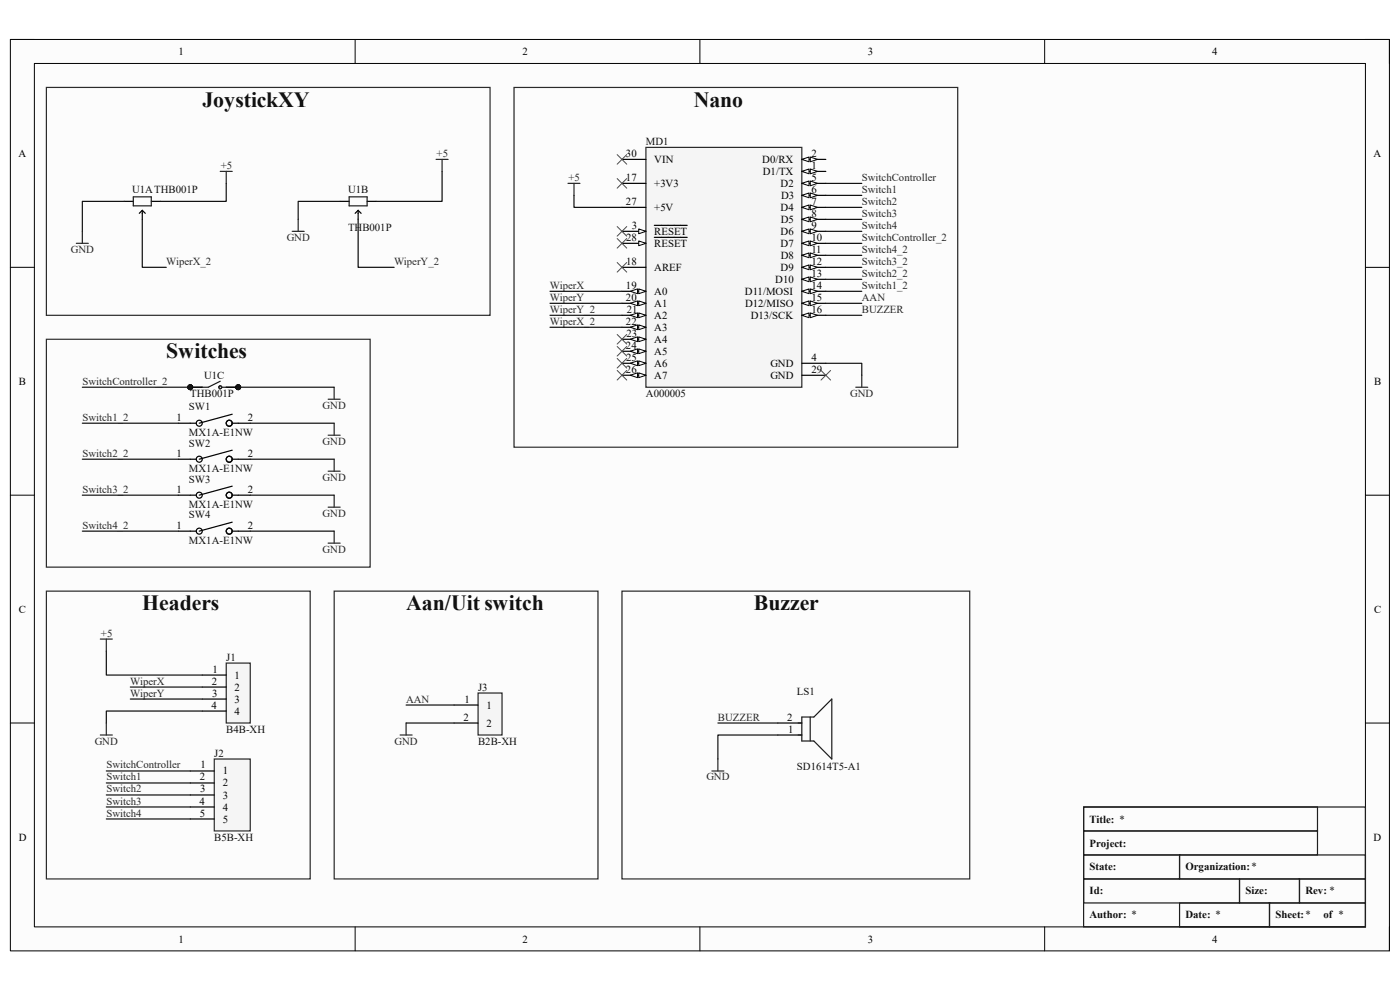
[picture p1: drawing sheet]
<svg xmlns="http://www.w3.org/2000/svg" width="297mm" height="210mm" viewBox="0 0 297 210" stroke-linecap="round" stroke-linejoin="round" font-family="sans-serif">
<path d="M2.2 8.4h292.6v193.3h-292.6z" fill-rule="evenodd" fill="#fcfcfc"/>
<path d="M2.2 8.4h292.6v193.3h-292.6z" fill="none" stroke="#000" stroke-width=".21"/>
<path d="M7.3 13.5h282.4v183.1h-282.4z" fill-rule="evenodd" fill="#fcfcfc"/>
<g fill="none" stroke="#000" stroke-width=".21">
<path d="M2.2 8.4h5.1M7.3 13.5h282.4v183.1h-282.4zM75.3 8.4v5.1M148.5 8.4v5.1M221.6 8.4v5.1M289.7 8.4h5.1v5.1M2.2 56.7h5.1M289.7 56.7h5.1M2.2 105h5.1M289.7 105.1h5.1M2.2 153.4h5.1M289.7 153.4h5.1"/>
<path d="M75.3 196.6v5.1M148.5 196.6v5.1M221.6 196.6v5.1M294.8 196.6v5.1"/>
</g>
<path d="M229.9 171.2h59.8v25.4h-59.8zM229.9 171.2h49.6v5.1h-49.6zM229.9 176.3h49.6v5.1h-49.6zM229.9 186.5h33.1v5h-33.1zM229.9 181.4h20.3v5.1h-20.3zM250.2 191.5h19.1v5.1h-19.1zM250.2 181.4h39.5v5.1h-39.5zM263 186.5h12.7v5h-12.7zM269.3 191.5h20.4v5.1h-20.4zM275.7 186.5h14v5h-14z" fill="none" stroke="#1c1c1c" stroke-width=".25"/>
<path d="M137 31.3h33.1v50.8h-33.1z" fill-rule="evenodd" fill="#f5f5f5"/>
<path d="M137 31.3h33.1v50.8h-33.1z" fill="none" stroke="#262626" stroke-width=".25"/>
<path d="M131.9 38.9h5.1M131.9 33.8h5.1M170.1 33.8h5.1" fill="none" stroke="#000" stroke-width=".25"/>
<path d="M170.1 33.8l1.5-.5v1z" fill="#fbfbfb"/>
<path d="M170.1 33.8l1.5-.5v1z" fill="none" stroke="#000" stroke-width=".21"/>
<path d="M171.9 33.3l1.5 .5-1.5 .5z" fill="#fbfbfb"/>
<path d="M171.9 33.3l1.5 .5-1.5 .5z" fill="none" stroke="#000" stroke-width=".21"/>
<path d="M170.1 36.4h5.1" fill="none" stroke="#000" stroke-width=".25"/>
<path d="M170.1 36.4l1.5-.5v1z" fill="#fbfbfb"/>
<path d="M170.1 36.4l1.5-.5v1z" fill="none" stroke="#000" stroke-width=".21"/>
<path d="M171.9 35.8l1.5 .6-1.5 .5z" fill="#fbfbfb"/>
<path d="M171.9 35.8l1.5 .6-1.5 .5z" fill="none" stroke="#000" stroke-width=".21"/>
<path d="M170.1 38.9h5.1" fill="none" stroke="#000" stroke-width=".25"/>
<path d="M170.1 38.9l1.5-.5v1z" fill="#fbfbfb"/>
<path d="M170.1 38.9l1.5-.5v1z" fill="none" stroke="#000" stroke-width=".21"/>
<path d="M171.9 38.4l1.5 .5-1.5 .5z" fill="#fbfbfb"/>
<path d="M171.9 38.4l1.5 .5-1.5 .5z" fill="none" stroke="#000" stroke-width=".21"/>
<path d="M170.1 41.4h5.1" fill="none" stroke="#000" stroke-width=".25"/>
<path d="M170.1 41.4l1.5-.5v1.1z" fill="#fbfbfb"/>
<path d="M170.1 41.4l1.5-.5v1.1z" fill="none" stroke="#000" stroke-width=".21"/>
<path d="M171.9 40.9l1.5 .5-1.5 .6z" fill="#fbfbfb"/>
<path d="M171.9 40.9l1.5 .5-1.5 .6z" fill="none" stroke="#000" stroke-width=".21"/>
<path d="M170.1 44h5.1" fill="none" stroke="#000" stroke-width=".25"/>
<path d="M170.1 44l1.5-.5v1z" fill="#fbfbfb"/>
<path d="M170.1 44l1.5-.5v1z" fill="none" stroke="#000" stroke-width=".21"/>
<path d="M171.9 43.5l1.5 .5-1.5 .5z" fill="#fbfbfb"/>
<path d="M171.9 43.5l1.5 .5-1.5 .5z" fill="none" stroke="#000" stroke-width=".21"/>
<path d="M170.1 46.5h5.1" fill="none" stroke="#000" stroke-width=".25"/>
<path d="M170.1 46.5l1.5-.5v1z" fill="#fbfbfb"/>
<path d="M170.1 46.5l1.5-.5v1z" fill="none" stroke="#000" stroke-width=".21"/>
<path d="M171.9 46l1.5 .5-1.5 .5z" fill="#fbfbfb"/>
<path d="M171.9 46l1.5 .5-1.5 .5z" fill="none" stroke="#000" stroke-width=".21"/>
<path d="M170.1 49.1h5.1" fill="none" stroke="#000" stroke-width=".25"/>
<path d="M170.1 49.1l1.5-.5v1z" fill="#fbfbfb"/>
<path d="M170.1 49.1l1.5-.5v1z" fill="none" stroke="#000" stroke-width=".21"/>
<path d="M171.9 48.6l1.5 .5-1.5 .5z" fill="#fbfbfb"/>
<path d="M171.9 48.6l1.5 .5-1.5 .5z" fill="none" stroke="#000" stroke-width=".21"/>
<path d="M170.1 51.6h5.1" fill="none" stroke="#000" stroke-width=".25"/>
<path d="M170.1 51.6l1.5-.5v1z" fill="#fbfbfb"/>
<path d="M170.1 51.6l1.5-.5v1z" fill="none" stroke="#000" stroke-width=".21"/>
<path d="M171.9 51.1l1.5 .5-1.5 .5z" fill="#fbfbfb"/>
<path d="M171.9 51.1l1.5 .5-1.5 .5z" fill="none" stroke="#000" stroke-width=".21"/>
<path d="M170.1 54.2h5.1" fill="none" stroke="#000" stroke-width=".25"/>
<path d="M170.1 54.2l1.5-.5v1z" fill="#fbfbfb"/>
<path d="M170.1 54.2l1.5-.5v1z" fill="none" stroke="#000" stroke-width=".21"/>
<path d="M171.9 53.7l1.5 .5-1.5 .5z" fill="#fbfbfb"/>
<path d="M171.9 53.7l1.5 .5-1.5 .5z" fill="none" stroke="#000" stroke-width=".21"/>
<path d="M170.1 56.7h5.1" fill="none" stroke="#000" stroke-width=".25"/>
<path d="M170.1 56.7l1.5-.5v1z" fill="#fbfbfb"/>
<path d="M170.1 56.7l1.5-.5v1z" fill="none" stroke="#000" stroke-width=".21"/>
<path d="M171.9 56.2l1.5 .5-1.5 .5z" fill="#fbfbfb"/>
<path d="M171.9 56.2l1.5 .5-1.5 .5z" fill="none" stroke="#000" stroke-width=".21"/>
<path d="M170.1 59.3h5.1" fill="none" stroke="#000" stroke-width=".25"/>
<path d="M170.1 59.3l1.5-.6v1.1z" fill="#fbfbfb"/>
<path d="M170.1 59.3l1.5-.6v1.1z" fill="none" stroke="#000" stroke-width=".21"/>
<path d="M171.9 58.7l1.5 .6-1.5 .5z" fill="#fbfbfb"/>
<path d="M171.9 58.7l1.5 .6-1.5 .5z" fill="none" stroke="#000" stroke-width=".21"/>
<path d="M170.1 61.8h5.1" fill="none" stroke="#000" stroke-width=".25"/>
<path d="M170.1 61.8l1.5-.5v1z" fill="#fbfbfb"/>
<path d="M170.1 61.8l1.5-.5v1z" fill="none" stroke="#000" stroke-width=".21"/>
<path d="M171.9 61.3l1.5 .5-1.5 .5z" fill="#fbfbfb"/>
<path d="M171.9 61.3l1.5 .5-1.5 .5z" fill="none" stroke="#000" stroke-width=".21"/>
<path d="M170.1 64.3h5.1" fill="none" stroke="#000" stroke-width=".25"/>
<path d="M170.1 64.3l1.5-.5v1z" fill="#fbfbfb"/>
<path d="M170.1 64.3l1.5-.5v1z" fill="none" stroke="#000" stroke-width=".21"/>
<path d="M171.9 63.8l1.5 .5-1.5 .6z" fill="#fbfbfb"/>
<path d="M171.9 63.8l1.5 .5-1.5 .6z" fill="none" stroke="#000" stroke-width=".21"/>
<path d="M170.1 66.9h5.1" fill="none" stroke="#000" stroke-width=".25"/>
<path d="M170.1 66.9l1.5-.5v1z" fill="#fbfbfb"/>
<path d="M170.1 66.9l1.5-.5v1z" fill="none" stroke="#000" stroke-width=".21"/>
<path d="M171.9 66.4l1.5 .5-1.5 .5z" fill="#fbfbfb"/>
<path d="M171.9 66.4l1.5 .5-1.5 .5z" fill="none" stroke="#000" stroke-width=".21"/>
<path d="M131.9 44h5.1M131.9 49.1h5.1M170.1 77.1h5.1M170.1 79.6h5.1" fill="none" stroke="#000" stroke-width=".25"/>
<path d="M135.5 48.6l1.5 .5-1.5 .5z" fill="#fbfbfb"/>
<path d="M135.5 48.6l1.5 .5-1.5 .5z" fill="none" stroke="#000" stroke-width=".21"/>
<path d="M131.9 51.6h5.1M138.8 47.8h7" fill="none" stroke="#000" stroke-width=".25"/>
<path d="M135.5 51.1l1.5 .5-1.5 .5z" fill="#fbfbfb"/>
<path d="M135.5 51.1l1.5 .5-1.5 .5z" fill="none" stroke="#000" stroke-width=".21"/>
<path d="M131.9 56.7h5.1M138.8 50.4h7M131.9 61.8h5.1" fill="none" stroke="#000" stroke-width=".25"/>
<path d="M135.5 61.3l1.5 .5-1.5 .5z" fill="#fbfbfb"/>
<path d="M135.5 61.3l1.5 .5-1.5 .5z" fill="none" stroke="#000" stroke-width=".21"/>
<path d="M133.7 61.8l1.6-.5v1z" fill="#fbfbfb"/>
<path d="M133.7 61.8l1.6-.5v1z" fill="none" stroke="#000" stroke-width=".21"/>
<path d="M131.9 64.3h5.1" fill="none" stroke="#000" stroke-width=".25"/>
<path d="M135.5 63.8l1.5 .5-1.5 .5z" fill="#fbfbfb"/>
<path d="M135.5 63.8l1.5 .5-1.5 .5z" fill="none" stroke="#000" stroke-width=".21"/>
<path d="M133.7 64.3l1.6-.5v1z" fill="#fbfbfb"/>
<path d="M133.7 64.3l1.6-.5v1z" fill="none" stroke="#000" stroke-width=".21"/>
<path d="M131.9 66.9h5.1" fill="none" stroke="#000" stroke-width=".25"/>
<path d="M135.5 66.4l1.5 .5-1.5 .5z" fill="#fbfbfb"/>
<path d="M135.5 66.4l1.5 .5-1.5 .5z" fill="none" stroke="#000" stroke-width=".21"/>
<path d="M133.7 66.9l1.6-.5v1z" fill="#fbfbfb"/>
<path d="M133.7 66.9l1.6-.5v1z" fill="none" stroke="#000" stroke-width=".21"/>
<path d="M131.9 69.4h5.1" fill="none" stroke="#000" stroke-width=".25"/>
<path d="M135.5 68.9l1.5 .5-1.5 .5z" fill="#fbfbfb"/>
<path d="M135.5 68.9l1.5 .5-1.5 .5z" fill="none" stroke="#000" stroke-width=".21"/>
<path d="M133.7 69.4l1.6-.5v1z" fill="#fbfbfb"/>
<path d="M133.7 69.4l1.6-.5v1z" fill="none" stroke="#000" stroke-width=".21"/>
<path d="M131.9 72h5.1" fill="none" stroke="#000" stroke-width=".25"/>
<path d="M135.5 71.5l1.5 .5-1.5 .5z" fill="#fbfbfb"/>
<path d="M135.5 71.5l1.5 .5-1.5 .5z" fill="none" stroke="#000" stroke-width=".21"/>
<path d="M133.7 72l1.6-.5v1z" fill="#fbfbfb"/>
<path d="M133.7 72l1.6-.5v1z" fill="none" stroke="#000" stroke-width=".21"/>
<path d="M131.9 74.5h5.1" fill="none" stroke="#000" stroke-width=".25"/>
<path d="M135.5 74l1.5 .5-1.5 .5z" fill="#fbfbfb"/>
<path d="M135.5 74l1.5 .5-1.5 .5z" fill="none" stroke="#000" stroke-width=".21"/>
<path d="M133.7 74.5l1.6-.5v1z" fill="#fbfbfb"/>
<path d="M133.7 74.5l1.6-.5v1z" fill="none" stroke="#000" stroke-width=".21"/>
<path d="M131.9 77.1h5.1" fill="none" stroke="#000" stroke-width=".25"/>
<path d="M135.5 76.6l1.5 .5-1.5 .5z" fill="#fbfbfb"/>
<path d="M135.5 76.6l1.5 .5-1.5 .5z" fill="none" stroke="#000" stroke-width=".21"/>
<path d="M133.7 77.1l1.6-.5v1z" fill="#fbfbfb"/>
<path d="M133.7 77.1l1.6-.5v1z" fill="none" stroke="#000" stroke-width=".21"/>
<path d="M131.9 79.6h5.1" fill="none" stroke="#000" stroke-width=".25"/>
<path d="M135.5 79.1l1.5 .5-1.5 .5z" fill="#fbfbfb"/>
<path d="M135.5 79.1l1.5 .5-1.5 .5z" fill="none" stroke="#000" stroke-width=".21"/>
<path d="M133.7 79.6l1.6-.5v1z" fill="#fbfbfb"/>
<path d="M133.7 79.6l1.6-.5v1z" fill="none" stroke="#000" stroke-width=".21"/>
<path d="M120.5 38.9h2.5M121.8 38.9v2.5M182.8 79.6v2.5M181.6 82.1h2.5" fill="none" stroke="#262626" stroke-width=".25"/>
<path d="M26.4 42.7h1.9M30.2 44.6v1.9M30.2 44.6l.6 .7M30.2 44.6l-.6 .7M32.1 42.7h1.9M72.2 42.7h1.9M76 44.6v1.9M76 44.6l.6 .7M76 44.6l-.7 .7M77.9 42.7h1.9" fill="none" stroke="#000" stroke-width=".25"/>
<path d="M28.3 41.8h3.8v1.9h-3.8zM74.1 41.8h3.8v1.9h-3.8z" fill="none" stroke="#1c1c1c" stroke-width=".25"/>
<circle cx="40.4" cy="82.1" r=".51" fill="#0e0e0e"/>
<circle cx="40.4" cy="82.1" r=".51" fill="none" stroke="#0e0e0e" stroke-width=".21"/>
<circle cx="40.4" cy="82.1" r=".51" fill="#0e0e0e"/>
<circle cx="40.4" cy="82.1" r=".51" fill="none" stroke="#0e0e0e" stroke-width=".21"/>
<circle cx="50.5" cy="82.1" r=".51" fill="#0e0e0e"/>
<circle cx="50.5" cy="82.1" r=".51" fill="none" stroke="#0e0e0e" stroke-width=".21"/>
<circle cx="50.5" cy="82.1" r=".51" fill="#0e0e0e"/>
<circle cx="50.5" cy="82.1" r=".51" fill="none" stroke="#0e0e0e" stroke-width=".21"/>
<path d="M40.4 82.1h2.5" fill="none" stroke="#000" stroke-width=".25"/>
<circle cx="40.4" cy="82.1" r=".51" fill="#0e0e0e"/>
<circle cx="40.4" cy="82.1" r=".51" fill="none" stroke="#0e0e0e" stroke-width=".21"/>
<path d="M40.4 82.1h2.5" fill="none" stroke="#000" stroke-width=".25"/>
<circle cx="40.4" cy="82.1" r=".51" fill="#0e0e0e"/>
<circle cx="40.4" cy="82.1" r=".51" fill="none" stroke="#0e0e0e" stroke-width=".21"/>
<path d="M48 82.1h2.5" fill="none" stroke="#000" stroke-width=".25"/>
<circle cx="50.5" cy="82.1" r=".51" fill="#0e0e0e"/>
<circle cx="50.5" cy="82.1" r=".51" fill="none" stroke="#0e0e0e" stroke-width=".21"/>
<path d="M48 82.1h2.5" fill="none" stroke="#000" stroke-width=".25"/>
<circle cx="50.5" cy="82.1" r=".51" fill="#0e0e0e"/>
<circle cx="50.5" cy="82.1" r=".51" fill="none" stroke="#0e0e0e" stroke-width=".21"/>
<g fill="none" stroke="#1c1c1c" stroke-width=".25">
<path d="M46.7 80.9l-2.5 1.2h-1.3M47.1 82.1h.9"/>
<circle cx="46.7" cy="82.1" r=".31"/>
<circle cx="46.7" cy="82.1" r=".3"/>
</g>
<path d="M9.8 18.5h94.2v48.4h-94.2zM9.8 72h68.7v48.3h-68.7zM69.6 84.7h2.6M69.6 92.3h2.6M69.6 100h2.6M70.9 82.1v2.6M70.9 89.8v2.5M70.9 97.4v2.6M69.6 107.6h2.6M69.6 115.2h2.6M70.9 105v2.6M70.9 112.7v2.5" fill="none" stroke="#262626" stroke-width=".25"/>
<path d="M45.5 161h7.6v15.3h-7.6z" fill-rule="evenodd" fill="#f5f5f5"/>
<path d="M45.5 161h7.6v15.3h-7.6z" fill="none" stroke="#262626" stroke-width=".25"/>
<path d="M40.4 163.6h5.1M40.4 166.1h5.1M40.4 168.6h5.1M40.4 171.2h5.1M40.4 173.7h5.1" fill="none" stroke="#000" stroke-width=".25"/>
<path d="M48 140.7h5.1v12.7h-5.1z" fill-rule="evenodd" fill="#f5f5f5"/>
<path d="M109.1 18.6h94.1v76.3h-94.1zM16.2 51.6h2.5M17.5 49.1v2.5M62 49.1h2.5M63.3 46.5v2.6M9.8 125.4h56v61.1h-56zM21.3 135.6h2.5M22.6 135.6v2.5M21.3 155.9h2.5M22.6 153.4v2.5M48 140.7h5.1v12.7h-5.1z" fill="none" stroke="#262626" stroke-width=".25"/>
<g fill="none" stroke="#000" stroke-width=".25">
<path d="M37.8 89.8h3.8M37.8 97.4h3.8M49.3 89.8h3.8M49.3 87.9l-7 1.9M49.3 97.4h3.8M49.3 95.5l-7 1.9M37.8 105h3.8M37.8 112.7h3.8M49.3 105h3.8M49.3 103.1l-7 1.9M49.3 112.7h3.8M49.3 110.8l-7 1.9"/>
<path d="M42.9 143.2h5.1M42.9 145.7h5.1M42.9 148.3h5.1M42.9 150.8h5.1"/>
<circle cx="42.3" cy="97.4" r=".64"/>
<circle cx="42.3" cy="89.8" r=".64"/>
<circle cx="48.6" cy="89.8" r=".64"/>
<circle cx="48.6" cy="97.4" r=".64"/>
<circle cx="42.3" cy="105" r=".64"/>
<circle cx="42.3" cy="112.7" r=".64"/>
<circle cx="48.6" cy="105" r=".64"/>
<circle cx="48.6" cy="112.7" r=".64"/>
</g>
<g fill="none" stroke="#4c4c4c" stroke-width=".21">
<path d="M130.9 37.9l2.1 2M130.9 32.8l2.1 2M133 37.9l-2.1 2M133 32.8l-2.1 2M130.9 48.1l2.1 2M130.9 50.6l2.1 2M130.9 55.7l2.1 2M133 48.1l-2.1 2M133 50.6l-2.1 2M133 55.7l-2.1 2M130.9 78.6l2.1 2M130.9 76l2.1 2.1"/>
<path d="M130.9 73.5l2.1 2M130.9 71l2.1 2M133 78.6l-2.1 2M133 76l-2.1 2.1M133 73.5l-2.1 2M133 71l-2.1 2M174.2 78.6l2 2M176.2 78.6l-2 2"/>
</g>
<path d="M101.4 147h5.1v8.9h-5.1z" fill-rule="evenodd" fill="#f5f5f5"/>
<path d="M46.7 36.4h2.6M48 36.4v2.5M92.5 33.8h2.6M93.8 33.8v2.6M70.9 125.4h56v61.1h-56zM84.9 155.9h2.5M86.2 153.4v2.5M101.4 147h5.1v8.9h-5.1zM151 163.6h2.6M152.3 161v2.6" fill="none" stroke="#262626" stroke-width=".25"/>
<path d="M96.3 149.6h5.1M96.3 153.4h5.1M165 153.4h5.1M165 155.9h5.1" fill="none" stroke="#000" stroke-width=".25"/>
<path d="M169.3 153.4h.8M169.3 155.9h.8M170.1 152.1h2.6l3.8-3.8v12.7l-3.8-3.8h-2.6zM171.9 152.1v5.1" fill="none" stroke="#1c1c1c" stroke-width=".25"/>
<path d="M30.2 46.5v10.2h5.1M76 46.5v10.2h7.6M121.8 41.4v2.6h10.1M175.2 77.1h7.6v2.5M50.5 82.1h20.4" fill="none" stroke="#0e0e0e" stroke-width=".25"/>
<circle cx="50.5" cy="82.1" r=".51" fill="#0e0e0e"/>
<circle cx="50.5" cy="82.1" r=".51" fill="none" stroke="#0e0e0e" stroke-width=".21"/>
<path d="M17.5 82.1h22.9" fill="none" stroke="#0e0e0e" stroke-width=".25"/>
<circle cx="40.4" cy="82.1" r=".51" fill="#0e0e0e"/>
<circle cx="40.4" cy="82.1" r=".51" fill="none" stroke="#0e0e0e" stroke-width=".21"/>
<g fill="none" stroke="#0e0e0e" stroke-width=".25">
<path d="M48 38.9v3.8h-14M93.8 36.4v6.3h-14M175.2 38.9h7.6M26.4 42.7h-8.9v6.4M72.2 42.7h-8.9v3.8M175.2 41.4h7.6M175.2 44h7.6M175.2 46.5h7.6M175.2 49.1h7.6M175.2 51.6h7.6M175.2 54.2h7.6M175.2 56.7h7.6"/>
<path d="M175.2 59.3h7.6M116.7 69.4h15.2M116.7 66.9h15.2M116.7 64.3h15.2M116.7 61.8h15.2M175.2 66.9h7.6M175.2 64.3h7.6M175.2 61.8h7.6M17.5 89.8h20.3M17.5 97.4h20.3M53.1 89.8h17.8M53.1 97.4h17.8"/>
<path d="M17.5 105h20.3M17.5 112.7h20.3M53.1 105h17.8M53.1 112.7h17.8M22.6 138.1v5.1h20.3M27.6 145.7h15.3M27.6 148.3h15.3M42.9 150.8h-20.3v2.6M86.2 149.6h10.1M86.2 153.4h10.1M152.3 153.4h12.7M165 155.9h-12.7v5.1"/>
<path d="M22.6 163.6h17.8M22.6 166.1h17.8M22.6 168.6h17.8M22.6 171.2h17.8M22.6 173.7h17.8"/>
</g>
<path d="M132 125.4h73.7v61.1h-73.7z" fill="none" stroke="#262626" stroke-width=".25"/>
<g font-size="4.6" fill="#0e0e0e">
<text x="42.9" y="22.6">JoystickXY</text>
<text x="147.2" y="22.6">Nano</text>
<text x="35.3" y="76">Switches</text>
<text x="30.2" y="129.5">Headers</text>
<text x="86.1" y="129.5">Aan/Uit switch</text>
<text x="159.9" y="129.5">Buzzer</text>
</g>
<g font-size="2.3">
<text x="37.9" y="11.7">1</text>
<text x="110.9" y="11.7">2</text>
<text x="184.1" y="11.7">3</text>
<text x="257.1" y="11.7">4</text>
<text x="3.9" y="33.3">A</text>
<text x="132.8" y="33.3">30</text>
<text x="138.8" y="34.6">VIN</text>
<text x="161.7" y="34.6">D0/RX</text>
<text x="172.1" y="33.3">2</text>
<text x="172.1" y="35.9">1</text>
<text x="291.4" y="33.3">A</text>
<text x="132.8" y="38.4">17</text>
<text x="138.8" y="39.7">+3V3</text>
<text x="161.8" y="37.1">D1/TX</text>
<text x="165.6" y="39.7">D2</text>
<text x="172.1" y="38.4">5</text>
<text x="172.1" y="40.9">6</text>
<text x="132.8" y="43.5">27</text>
<text x="138.8" y="44.7">+5V</text>
<text x="165.6" y="44.7">D4</text>
<text x="165.7" y="47.3">D5</text>
<text x="165.7" y="42.2">D3</text>
<text x="172.1" y="43.5">7</text>
<text x="172.1" y="46">8</text>
<text x="132.8" y="51.1">28</text>
<text x="134" y="48.6">3</text>
<text x="138.8" y="49.8">RESET</text>
<text x="138.8" y="52.4">RESET</text>
<text x="165.6" y="49.8">D6</text>
<text x="165.6" y="52.4">D7</text>
<text x="172.1" y="48.6">9</text>
<text x="172.1" y="51.1">10</text>
<text x="172.1" y="53.6">11</text>
<text x="132.8" y="56.2">18</text>
<text x="138.8" y="57.4">AREF</text>
<text x="164.5" y="60">D10</text>
<text x="165.6" y="57.4">D9</text>
<text x="165.7" y="54.9">D8</text>
<text x="172.1" y="56.2">12</text>
<text x="172.1" y="58.7">13</text>
<text x="132.8" y="61.3">19</text>
<text x="132.8" y="63.8">20</text>
<text x="138.8" y="62.6">A0</text>
<text x="138.8" y="65.1">A1</text>
<text x="158" y="62.6">D11/MOSI</text>
<text x="158.1" y="65.1">D12/MISO</text>
<text x="172.1" y="61.3">14</text>
<text x="172.1" y="63.8">15</text>
<text x="132.8" y="68.9">22</text>
<text x="132.9" y="71.5">23</text>
<text x="133" y="66.4">21</text>
<text x="138.8" y="67.6">A2</text>
<text x="138.8" y="70.2">A3</text>
<text x="159.3" y="67.6">D13/SCK</text>
<text x="172.1" y="66.4">16</text>
<text x="132.8" y="74">24</text>
<text x="132.8" y="76.5">25</text>
<text x="138.8" y="72.7">A4</text>
<text x="138.8" y="75.3">A5</text>
<text x="138.8" y="77.8">A6</text>
<text x="163.4" y="77.8">GND</text>
<text x="172.1" y="76.5">4</text>
<text x="4" y="81.6">B</text>
<text x="132.8" y="79.1">26</text>
<text x="138.8" y="80.3">A7</text>
<text x="163.4" y="80.3">GND</text>
<text x="172.1" y="79.1">29</text>
<text x="291.5" y="81.6">B</text>
<text x="37.5" y="89.3">1</text>
<text x="52.6" y="89.3">2</text>
<text x="37.5" y="96.9">1</text>
<text x="52.6" y="96.9">2</text>
<text x="37.5" y="104.5">1</text>
<text x="52.6" y="104.5">2</text>
<text x="37.5" y="112.1">1</text>
<text x="52.6" y="112.1">2</text>
<text x="4" y="130">C</text>
<text x="291.5" y="130">C</text>
<text x="45.1" y="142.7">1</text>
<text x="49.8" y="144">1</text>
<text x="44.9" y="145.2">2</text>
<text x="45" y="147.8">3</text>
<text x="49.8" y="146.5">2</text>
<text x="49.8" y="149.1">3</text>
<text x="98.5" y="149.1">1</text>
<text x="44.9" y="150.3">4</text>
<text x="49.8" y="151.6">4</text>
<text x="98.3" y="152.9">2</text>
<text x="103.2" y="150.3">1</text>
<text x="103.2" y="154.1">2</text>
<text x="167" y="152.9">2</text>
<text x="167.2" y="155.4">1</text>
<text x="42.4" y="165.6">2</text>
<text x="42.5" y="163">1</text>
<text x="47.2" y="164.3">1</text>
<text x="47.2" y="166.8">2</text>
<text x="42.3" y="170.7">4</text>
<text x="42.4" y="173.2">5</text>
<text x="42.5" y="168.1">3</text>
<text x="47.2" y="169.4">3</text>
<text x="47.2" y="172">4</text>
<text x="4" y="178.3">D</text>
<text x="47.2" y="174.5">5</text>
<text x="291.4" y="178.3">D</text>
<text x="37.9" y="199.9">1</text>
<text x="110.9" y="199.9">2</text>
<text x="184.1" y="199.9">3</text>
<text x="257.1" y="199.9">4</text>
</g>
<g font-size="2.3" fill="#262626">
<text x="46.9" y="35.9">+5</text>
<text x="92.6" y="33.3">+5</text>
<text x="120.6" y="38.4">+5</text>
<text x="182.8" y="40.9">Switch1</text>
<text x="182.8" y="38.4">SwitchController</text>
<text x="182.8" y="43.5">Switch2</text>
<text x="182.8" y="46">Switch3</text>
<text x="15" y="53.6">GND</text>
<text x="60.8" y="51.1">GND</text>
<text x="182.8" y="48.6">Switch4</text>
<text x="182.8" y="53.6">Switch4_2</text>
<text x="182.8" y="51.1">SwitchController_2</text>
<text x="35.3" y="56.2">WiperX_2</text>
<text x="83.6" y="56.2">WiperY_2</text>
<text x="182.8" y="56.2">Switch3_2</text>
<text x="182.8" y="58.7">Switch2_2</text>
<text x="116.7" y="63.8">WiperY</text>
<text x="116.7" y="61.3">WiperX</text>
<text x="182.8" y="61.3">Switch1_2</text>
<text x="182.8" y="63.8">AAN</text>
<text x="116.7" y="66.4">WiperY_2</text>
<text x="116.7" y="68.9">WiperX_2</text>
<text x="182.8" y="66.4">BUZZER</text>
<text x="17.5" y="81.6">SwitchController_2</text>
<text x="17.5" y="89.3">Switch1_2</text>
<text x="68.5" y="86.7">GND</text>
<text x="180.4" y="84.2">GND</text>
<text x="68.5" y="94.4">GND</text>
<text x="17.5" y="96.9">Switch2_2</text>
<text x="68.5" y="102">GND</text>
<text x="17.5" y="104.5">Switch3_2</text>
<text x="17.5" y="112.1">Switch4_2</text>
<text x="68.5" y="109.6">GND</text>
<text x="68.5" y="117.3">GND</text>
<text x="21.4" y="135">+5</text>
<text x="27.6" y="145.2">WiperX</text>
<text x="27.6" y="147.8">WiperY</text>
<text x="86.1" y="149.1">AAN</text>
<text x="152.3" y="152.9">BUZZER</text>
<text x="20.1" y="157.9">GND</text>
<text x="83.7" y="157.9">GND</text>
<text x="22.6" y="163">SwitchController</text>
<text x="22.6" y="165.6">Switch1</text>
<text x="149.9" y="165.6">GND</text>
<text x="22.6" y="168.1">Switch2</text>
<text x="22.6" y="170.7">Switch3</text>
<text x="22.6" y="173.2">Switch4</text>
</g>
<g font-size="2.3" fill="#0e0e0e">
<text x="137" y="30.7">MD1</text>
<text x="28" y="41">U1ATHB001P</text>
<text x="73.8" y="41">U1B</text>
<text x="73.8" y="49.1">THB001P</text>
<text x="43.3" y="80.4">U1C</text>
<text x="40.1" y="87.1">SW1</text>
<text x="40.3" y="84.2">THB001P</text>
<text x="137" y="84.2">A000005</text>
<text x="40.1" y="92.6">MX1A-E1NW</text>
<text x="40.1" y="94.7">SW2</text>
<text x="40.1" y="100.2">MX1A-E1NW</text>
<text x="40.1" y="102.4">SW3</text>
<text x="40.1" y="107.8">MX1A-E1NW</text>
<text x="40.1" y="110">SW4</text>
<text x="40.1" y="115.5">MX1A-E1NW</text>
<text x="48" y="140.1">J1</text>
<text x="101.4" y="146.5">J3</text>
<text x="169.1" y="147.5">LS1</text>
<text x="48" y="155.4">B4B-XH</text>
<text x="45.5" y="160.5">J2</text>
<text x="101.4" y="157.9">B2B-XH</text>
<text x="169.1" y="163.3">SD1614T5-A1</text>
<text x="45.5" y="178.3">B5B-XH</text>
<text x="231.1" y="174.5">Title: *</text>
<text x="231.1" y="179.6">Project:</text>
<text x="231.1" y="184.7">State:</text>
<text x="251.5" y="184.7">Organization:*</text>
<text x="231.1" y="189.7">Id:</text>
<text x="264.2" y="189.7">Size:</text>
<text x="276.9" y="189.7">Rev: *</text>
<text x="231.1" y="194.8">Author: *</text>
<text x="251.5" y="194.8">Date: *</text>
<text x="270.6" y="194.8">Sheet:*</text>
<text x="280.8" y="194.8">of *</text>
</g>
</svg>
